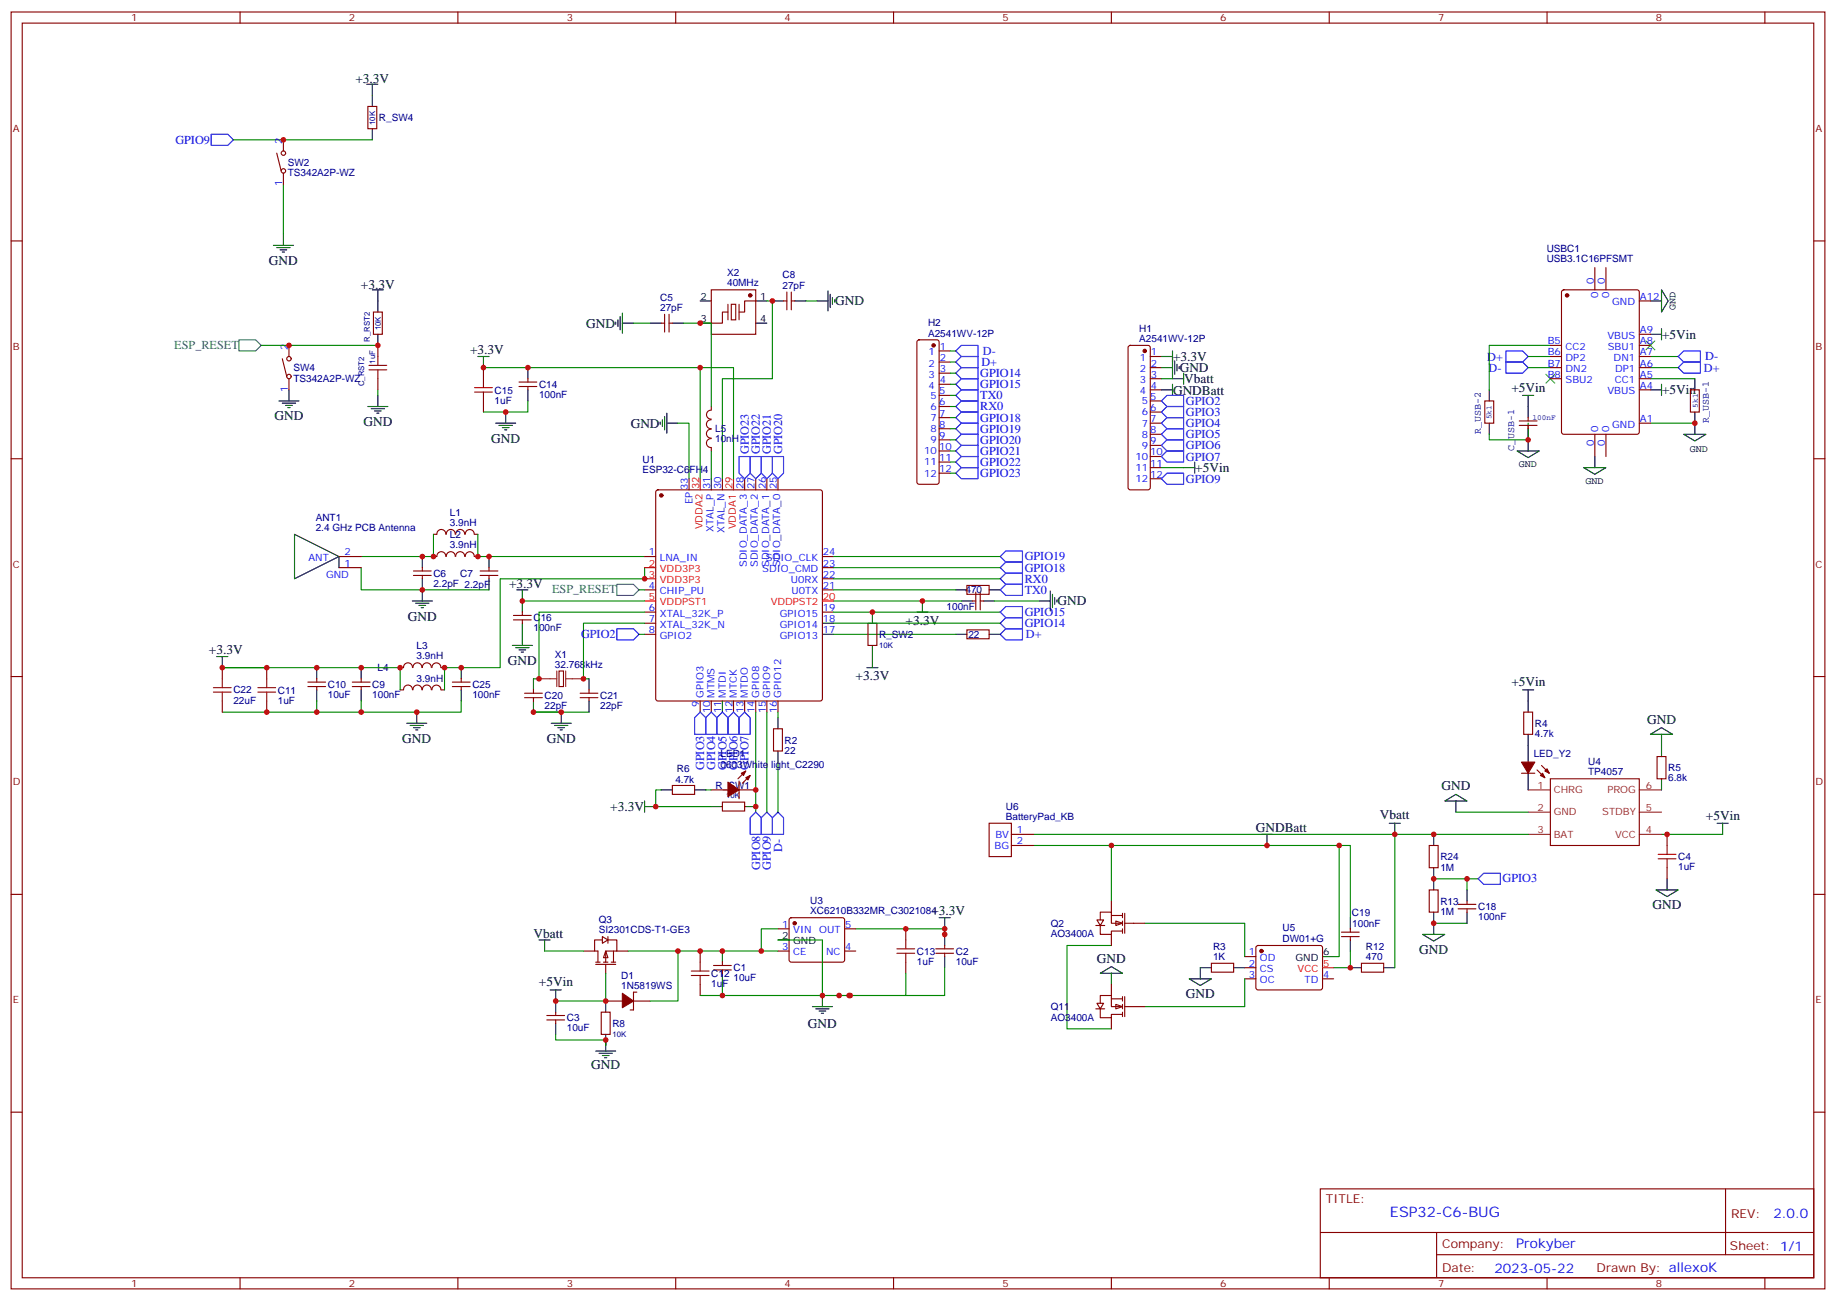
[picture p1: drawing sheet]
<svg xmlns="http://www.w3.org/2000/svg" width="583mm" height="413mm" viewBox="0 0 583 413" stroke-linecap="round" stroke-linejoin="round" font-family="sans-serif">
<g fill="none" stroke="#870000" stroke-width=".35">
<path d="M3.5 3.8h575.8v405.4h-575.8zM7.1 7.3h568.6v398.3h-568.6zM76.2 3.8v3.5M145.3 3.8v3.5M214.5 3.8v3.5M283.6 3.8v3.5M352.8 3.8v3.5M421.9 3.8v3.5M491.1 3.8v3.5M560.2 3.8v3.5M3.5 76.5h3.6M575.7 76.5h3.6"/>
<path d="M495.9 92.2l.5-.2h23.2l.7 .4v44.8l-.4 .6-23.5 .1-.7-.5v-44.7zM506.2 84.9v7.1M509.8 84.9v7.1M520.3 95.5h3.6M492.1 109.6h3.6M492.1 113.2h3.6M492.1 116.7h3.6M520.3 109.6h3.6M520.3 113.2h3.6M520.3 116.7h3.6M520.3 106.1h3.6M471.3 127.3h2.8v7h-2.8z"/>
<path d="M482.2 135h5.7M482.2 133.6h5.7M485.1 132.6v1M485.1 135v1.1M492.1 120.2h3.6M506.2 137.9v7M509.8 137.9v7M520.3 120.2h3.6M520.3 134.3h3.6M520.3 123.8h3.6M536.6 123.8h2.8v7h-2.8zM3.5 145.6h3.6"/>
<path d="M575.7 145.6h3.6M306.9 200h7.1v2.8h-7.1zM3.5 214.8h3.6M575.7 214.8h3.6M245.5 231.4h2.9v7h-2.9zM3.5 283.9h3.6M575.7 283.9h3.6M226.5 307.9h5.6M226.5 306.5h5.6M229.3 305.4v1.1M229.3 307.9v1.1M297 302.6h5.7"/>
<path d="M297 301.2h5.7M299.9 300.1v1.1M299.9 302.6v1.1M3.5 353.1h3.6M575.7 353.1h3.6M419.1 377.4h156.6v28.2h-156.6zM547.7 377.4v20.9M419.1 391.2h156.5M456 398.3h119.6M456 391.2v14.2M76.2 405.6v3.6M145.3 405.6v3.6"/>
<path d="M214.5 405.6v3.6M283.6 405.6v3.6M352.8 405.6v3.6M421.9 405.6v3.6M491.1 405.6v3.6M560.2 405.6v3.6"/>
</g>
<g fill="none" stroke="#000" stroke-width=".35">
<path d="M523.9 95.5h3.5M527.4 92l2.1 3.5-2.1 3.6zM523.9 106.1h3.5M527.4 104.4v3.5M472.7 123.8v3.5M472.7 134.3v3.6M483.3 125.5h3.5M485.1 125.5v7.1M485.1 136.1v7.1M523.9 123.8h3.5M527.4 122v3.5M534.5 137.9h7l-3.5 2.1z"/>
<path d="M538 120.2v3.6M538 130.8v7.1M481.5 143.2h7.1l-3.5 2.1zM303.4 201.4h3.5M314 201.4h3.5M246.9 227.8v3.6M246.9 238.4v3.5M298.1 291.3h3.5M299.9 291.3v3.6M299.9 296.6v3.5M229.3 301.9v3.5M229.3 309v3.5"/>
<path d="M257.9 319.5h6.3M261.1 316v3.5M299.9 303.7v3.5M258.9 320.3h4.3M260 321h2.1M260.7 321.7h.7"/>
</g>
<path d="M478 111.4h5.3l1.8 1.8-1.8 1.7h-5.3zM478 114.9h5.3l1.8 1.8-1.8 1.8h-5.3zM532.7 116.7l1.8-1.8h5.3v3.6h-5.3zM532.7 113.2l1.8-1.8h5.3v3.5h-5.3zM317.5 201.4l1.8-1.8h5.3v3.5h-5.3zM246.9 257.8l1.8 1.8v5.3h-3.5v-5.3z" fill="none" stroke="#00f" stroke-width=".35"/>
<g fill="none" stroke="#008700" stroke-width=".35">
<path d="M485.1 113.2h7M485.1 116.7h7M492.1 109.6h-19.4v14.2M523.9 113.2h8.8M523.9 116.7h8.8M485.1 134.3v5.3h-12.4v-1.7M523.9 134.3h14.1M523.9 120.2h14.1M246.9 226.1v1.7M246.9 241.9v15.9M271.6 294.9h28.3v1.7M199.3 301.9h47.6"/>
<path d="M229.3 312.5v3.5h40.2M299.9 307.2v8.8h-33.6"/>
</g>
<path d="M490.7 118.8l2.8 2.8M493.5 118.8l-2.8 2.8M522.5 108.2l2.8 2.9M525.3 108.2l-2.8 2.9" fill="none" stroke="#3c3" stroke-width=".35"/>
<circle cx="497.4" cy="93.8" r=".53" fill="#870000" stroke="#870000" stroke-width=".35"/>
<path d="M192.3 301.9l.7 2.1h-1.4z" fill="#fff" stroke="#870000" stroke-width=".35"/>
<g fill="none" stroke="#870000" stroke-width=".35">
<path d="M116.8 33.8h2.8v7.1h-2.8zM87.8 48.6l1.5 5.7M90 44.4v3.5M90 55v3.5M118.5 99.1h2.9v7h-2.9zM211 99.8v5.6M212.4 99.8v5.6M225.8 92h14.1v14.1h-14.1zM231.1 99.1h-1.8v3.5h-3.5M232.1 96.6h1.4v4.9h-1.4zM239.9 95.5h-3.5v3.6h-1.8M248.7 95.5h1.1"/>
<path d="M249.8 92.7v5.7M251.2 92.7v5.7M251.2 95.5h1M89.6 113.9l1.4 5.6M91.7 109.6v3.6M119.9 109.6v3.6M153.5 116.7v3.5M209.9 102.6h1.1M212.4 102.6h1M291.3 108.1l.4-.2h5.7l.5 .2 .2 .5v44.4l-.2 .5-.5 .2h-5.7l-.5-.2-.2-.5v-44.4zM298.1 111.4h3.5M298.1 114.9h3.5"/>
<path d="M298.1 118.5h3.5M358.3 109.8l.5-.2h5.6l.5 .2 .2 .5v44.5l-.2 .5-.5 .2h-5.6l-.5-.2-.2-.5v-44.5zM365.1 113.2h3.6M365.1 116.7h3.6M91.7 120.2v3.6M119.9 120.2v3.6M153.5 127.3v3.5M164.7 121.3h5.7M164.7 122.7h5.7M167.6 120.2v1.1M167.6 122.7v1.1M298.1 122h3.5"/>
<path d="M298.1 125.5h3.5M298.1 129h3.5M298.1 132.6h3.5M298.1 136.1h3.5M298.1 139.6h3.5M365.1 120.2h3.6M365.1 123.8h3.6M365.1 127.3h3.6M365.1 130.8h3.6M365.1 134.3h3.6M365.1 137.9h3.6M208.4 155.7l.4-.2h51.5l.5 .2 .3 .5v65.6l-.3 .5-.5 .2h-51.5l-.5-.2-.2-.5v-65.6z"/>
<path d="M218.7 152v3.5M229.3 152v3.5M236.4 152v3.5M239.9 152v3.5M243.4 152v3.5M246.9 152v3.5M298.1 143.2h3.5M298.1 146.7h3.5M298.1 150.2h3.5M365.1 141.4h3.6M365.1 144.9h3.6M365.1 148.4h3.6"/>
<path d="M365.1 152h3.6M107.6 176.7h7.1M137.6 169.6h1M137.6 176.7h1M138.7 169.6a1.41 1.41 0 0 1 1.4-1.5 1.41 1.41 0 0 1 1.4 1.5M138.7 176.6a1.41 1.41 0 0 1 1.4-1.5 1.41 1.41 0 0 1 1.4 1.5M141.7 169.6a1.41 1.41 0 0 1 1.4-1.5 1.41 1.41 0 0 1 1.4 1.5M141.7 176.6a1.41 1.41 0 0 1 1.4-1.5 1.41 1.41 0 0 1 1.4 1.5M144.7 169.6a1.41 1.41 0 0 1 1.4-1.5 1.41 1.41 0 0 1 1.4 1.5M144.7 176.6a1.41 1.41 0 0 1 1.4-1.5 1.41 1.41 0 0 1 1.4 1.5M147.7 169.6a1.41 1.41 0 0 1 1.4-1.5 1.41 1.41 0 0 1 1.4 1.5M147.7 176.6a1.41 1.41 0 0 1 1.4-1.4 1.41 1.41 0 0 1 1.4 1.4"/>
<path d="M150.6 169.6h1.1M150.6 176.7h1.1M204.6 176.7h3.5M261.1 176.7h3.5M107.6 180.2h7.1M131.2 182.7h5.7M131.2 181.3h5.7M134.1 180.2v1.1M134.1 182.7v1M152.4 182.7h5.6M152.4 181.3h5.6M155.2 180.2v1.1"/>
<path d="M155.2 182.7v1M163 195.4h5.6M163 196.8h5.6M165.8 194.3v1.1M165.8 196.8v1M204.6 187.3h3.5M204.6 194.3h3.5M204.6 197.8h3.5M261.1 187.3h3.5M261.1 194.3h3.5M261.1 183.7h3.5M261.1 180.2h3.5"/>
<path d="M275.5 197.8h2.8v7.1h-2.8zM306.9 185.8h7.1v2.9h-7.1zM308.7 190.8h1M309.7 188v5.6M311.1 188v5.6M311.1 190.8h1.1M84.7 211.9v3.6M111.8 216.5h5.7M111.8 217.9h5.7M114.7 215.5v1M114.7 217.9v1.1M127 219h1.1"/>
<path d="M128.1 219a1.41 1.41 0 0 1 1.4-1.5 1.41 1.41 0 0 1 1.4 1.5M130.9 211.9a1.41 1.41 0 0 0-1.4-1.5 1.41 1.41 0 0 0-1.4 1.5h-1.1M131.1 211.9a1.41 1.41 0 0 1 1.4-1.5 1.41 1.41 0 0 1 1.4 1.5M131.1 219a1.41 1.41 0 0 1 1.4-1.5 1.41 1.41 0 0 1 1.4 1.5M134.1 211.9a1.41 1.41 0 0 1 1.4-1.5 1.41 1.41 0 0 1 1.4 1.5M134.1 219a1.41 1.41 0 0 1 1.4-1.5 1.41 1.41 0 0 1 1.4 1.5M137.1 211.9a1.41 1.41 0 0 1 1.4-1.5 1.41 1.41 0 0 1 1.4 1.5M137.1 219a1.41 1.41 0 0 1 1.4-1.5 1.41 1.41 0 0 1 1.4 1.5M140.1 211.9h1M140.1 219h1M143.6 216.5h5.6M143.6 217.9h5.6"/>
<path d="M146.4 215.5v1M146.4 217.9v1.1M169.3 219v1.1M177.4 213h1.5v4.9h-1.5zM187 219v1.1M204.6 201.4h3.5M84.7 222.5v3.6M166.5 221.5h5.7M166.5 220.1h5.7M169.3 221.5v1M184.1 221.5h5.7M184.1 220.1h5.7"/>
<path d="M187 221.5v1M222.2 222.5v3.6M225.8 222.5v3.6M232.8 222.5v3.6M236.4 222.5v3.6M239.9 222.5v3.6M243.4 222.5v3.6M246.9 222.5v3.6M229.3 254.6h7.1v2.9h-7.1zM483 245.5h4.2M487.9 244.4l2.5 2.5M489.3 243l2.5 2.5"/>
<path d="M492.1 247.2h28.2v21.2h-28.2zM453.7 268.4h2.8v7h-2.8zM529.2 264.9v3.5M529.2 275.4v3.6M191.2 297.3l1.8 1.1-1.8 1zM191.2 298.4h-2.5v3.5h1.1v3.5M193 298.4h2.8v3.5M193 297.3v2.1M287.5 294.9v3.5M425.8 295.9h5.6M425.8 297.3h5.6M428.6 294.9v1"/>
<path d="M428.6 297.3v1.1M453.7 282.5h2.8v7.1h-2.8zM462.8 287.1h5.7M462.8 288.5h5.7M465.7 286v1.1M465.7 288.5v1.1M185.2 301.9h3.5M189.1 306.1h6.3M189.1 305.4h1.4M191.6 305.4h1.4M192.3 306.1v2.9M192.3 317.8h5.3"/>
<path d="M194 305.4h1.4M194.7 301.9v3.5M195.8 301.9h-3.5v3.5M195.8 301.9h3.5M201.1 317.8h5.3M202.1 315h-1v5.6h-1.1M222.2 301.9v3.5M222.2 312.5v3.5M287.5 305.4v3.6M384.5 305.8h7.1v2.8h-7.1zM395.1 303.7h3.5M395.1 307.2h3.5"/>
<path d="M395.1 310.7h3.5M398.9 300.3l.4-.2 20.1 .1 .4 .6-.1 13-.6 .5-20-.1-.5-.7v-12.7zM419.8 310.7h3.5M432.2 305.8h7v2.8h-7zM173.6 323.8h5.6M173.6 322.4h5.6M176.4 321.3v1.1M176.4 323.8v1M190.9 321.3h2.8v7.1h-2.8z"/>
<circle cx="90" cy="54.3" r=".71"/>
<circle cx="90" cy="48.6" r=".71"/>
<circle cx="91.7" cy="119.5" r=".71"/>
<circle cx="91.7" cy="113.9" r=".71"/>
</g>
<g fill="none" stroke="#000" stroke-width=".35">
<path d="M116.4 26.7h3.5M118.2 26.7v7.1M118.2 40.9v3.5M86.8 77.9h6.3M87.8 78.6h4.3M88.9 79.3h2.1M90 74.4v3.5M89.6 80h.7M118.2 92h3.5M119.9 92v7.1M197.6 99.4v6.4M222.2 95.5h3.6"/>
<path d="M239.9 95.5h3.5M245.2 95.5h3.5M252.2 95.5h3.6M259.3 95.5h3.5M262.8 92.4v6.3M263.5 93.4v4.2M264.2 94.5v2.1M264.9 95.2v.7M119.9 106.1v3.5M151.7 113.2h3.5M153.5 113.2v3.5M167.6 116.7v3.5"/>
<path d="M195.4 102.2v.7M196.1 101.5v2.1M196.8 100.5v4.2M197.6 102.6h3.5M206.4 102.6h3.5M213.4 102.6h3.6M222.2 102.6h3.6M239.9 102.6h3.5M88.5 127.3h6.4M89.6 128h4.2M90.7 128.7h2.1M91.4 129.4h.7"/>
<path d="M91.7 123.8v3.5M116.8 129h6.3M117.8 129.8h4.3M118.9 130.5h2.1M119.6 131.2h.7M119.9 125.5v3.5M157.3 134.3h6.4M158.4 135h4.2M159.5 135.7h2.1M160.2 136.5h.7M160.5 130.8v3.5M167.6 123.8v3.5"/>
<path d="M209.5 134v.7M210.3 133.3v2.1M211 132.2v4.3M211.7 134.3h3.5M211.7 131.2v6.3M225.8 152v3.5M93.5 169.6l14.1 7.1-14.1 7zM107.6 176.7v3.5M134.1 176.7v3.5M155.2 176.7v3.5M130.9 190.8h6.3M131.9 191.5h4.3"/>
<path d="M133 192.2h2.1M133.7 192.9h.7M134.1 183.7v7.1M155.2 183.7v3.6M164 187.3h3.6M165.8 187.3v7M165.8 197.8v7.1M261.1 197.8h3.5M276.9 194.3v3.5M291 194.3h3.6M292.8 190.8v3.5M303.4 187.3h3.5"/>
<path d="M305.2 190.8h3.5M312.2 190.8h3.5M314 187.3h3.5M329.8 190.8h3.6M333.4 187.6v6.4M334.1 188.7v4.2M334.8 189.7v2.1M335.5 190.4v.7M68.8 208.4h3.5M70.6 208.4v3.5M114.7 211.9v3.6M114.7 219v3.5"/>
<path d="M146.4 211.9v3.6M146.4 219v3.5M162.6 204.9h6.4M163.7 205.6h4.2M164.7 206.3h2.2M165.5 207h.7M169.3 215.5v3.5M187 215.5v3.5M261.1 201.4h3.5M275.2 211.9h3.5M276.9 204.9v7M483.3 219h3.5"/>
<path d="M485.1 219v3.5M129.1 229.6h6.4M130.2 230.3h4.2M131.2 231h2.1M131.9 231.7h.7M132.3 226.1v3.5M169.3 222.5v3.6M175 229.6h6.3M176 230.3h4.3M177.1 231h2.1M177.8 231.7h.7M178.2 226.1v3.5"/>
<path d="M187 222.5v3.6M229.3 222.5v3.6M485.1 236.6v5.3M523.9 233.1l3.5-2.1 3.5 2.1zM527.4 233.1v3.5M204.6 256h3.5M204.6 254.3v3.5M225.8 256h3.5M236.4 256h3.5M458.6 254.3l3.5-2.1 3.6 2.1zM462.1 254.3v3.5M485.1 245.5v5.3"/>
<path d="M441 261.3h3.5M442.7 261.3v3.6M455.1 264.9v3.5M455.1 275.4v7.1M529.2 279v3.5M545 261.3h3.6M546.8 261.3v3.6M171.1 298.4h3.5M172.9 298.4v3.5M428.6 291.3v3.6M428.6 298.4v3.5M451.6 296.6h7l-3.5 2.1z"/>
<path d="M455.1 289.6v7M465.7 282.5v3.5M465.7 289.6v3.5M525.6 282.5h7.1l-3.5 2.1zM174.6 314.3h3.6M176.4 314.3v7M192.3 317.8v3.5M377.5 310.7h7l-3.5 2.1zM384.5 307.2h-3.5v3.5M391.6 307.2h3.5M419.8 303.7h3.5M428.6 307.2h3.6"/>
<path d="M439.2 307.2h3.5M176.4 324.8v3.6M189.1 333.7h6.3M190.1 334.4h4.3M191.2 335.1h2.1M191.9 335.8h.7M192.3 328.4v5.3"/>
</g>
<g fill="none" stroke="#008700" stroke-width=".35">
<path d="M74.1 44.4h44.1M90 58.5v15.9M243.4 95.5h1.8v24.7h-15.9v31.8M255.8 95.5h3.5M82.9 109.6h37M153.5 116.7h68.7v35.3M201.1 102.6h5.3M222.2 116.7h10.6v35.3M119.9 123.8v1.7M167.6 127.3v3.5h-14.1M215.2 134.3h3.5v17.7M225.8 143.2v8.8"/>
<path d="M137.6 169.6v7.1h-22.9M151.7 169.6v7.1h52.9M114.7 180.2v7.1h40.5M165.8 190.8h38.8M202.8 187.3h1.8M204.6 180.2v3.5h-45.9v28.2h-17.6v7.1M204.6 197.8h-19.4v17.7h1.8M204.6 194.3h-33.5v21.2h-1.8M264.6 190.8h40.6M264.6 187.3h38.8M264.6 183.7h52.9M264.6 194.3h52.9"/>
<path d="M315.7 190.8h14.1M70.6 211.9h56.4v7.1M264.6 201.4h38.8M70.6 226.1h44.1M100.5 222.5v3.6M114.7 222.5v3.6h31.7v-3.6M169.3 226.1h17.7M239.9 226.1v31.7M243.4 226.1v31.7M462.1 257.8h23M328.1 268.4h24.7v17.6M328.1 264.9h157"/>
<path d="M352.8 268.4h72.3v35.3h-1.8M425.1 268.4h3.5v22.9M442.7 264.9v42.3M455.1 279h10.6v3.5M465.7 279h3.5M527.4 264.9h19.4M363.4 293.1h31.7v10.6M455.1 293.1h10.6M172.9 301.9h12.3M192.3 309v8.8h-15.9M215.2 301.9v15.9h-8.8M222.2 316h7.1"/>
<path d="M287.5 309v7h-17.6M352.8 300.1h-14.1v26.5h14.1M395.1 310.7v8.8h-31.7M428.6 301.9v5.3h-5.3M176.4 328.4v1.7h15.9v1.8"/>
</g>
<g fill="#870000" stroke="#870000" stroke-width=".35">
<path d="M197.6 315.3l3.5 2.5-3.5 2.1z"/>
<path d="M483 241.9h4.2l-2.1 3.6z"/>
<path d="M488.9 246.2l.8-.7 .7 1.4z"/>
<path d="M490.4 244.8l.7-.7 .7 1.4z"/>
<circle cx="209.9" cy="157.3" r=".53"/>
<circle cx="238.1" cy="93.8" r=".53"/>
<circle cx="363.4" cy="111.4" r=".53"/>
<circle cx="296.3" cy="109.6" r=".53"/>
<circle cx="400.4" cy="301.9" r=".53"/>
</g>
<path d="M171.1 215.5h5.6M176.7 213v4.9M179.6 213v4.9M179.6 215.5h5.6M485.1 250.8h7M485.1 257.8h7M520.3 250.8h7.1M520.3 257.8h7.1M485.1 264.9h7M520.3 264.9h7.1" fill="none" stroke="#8c2424" stroke-width=".35"/>
<g fill="none" stroke="#a10000" stroke-width=".35">
<path d="M117.1 116h5.7M117.1 117.4h5.7M119.9 113.2v2.8M119.9 117.4v2.8M150.6 124.5h5.7M150.6 123h5.7M153.5 120.2v2.8M153.5 124.5v2.8M81.8 219.7h5.7M81.8 218.3h5.7M84.7 215.5v2.8M84.7 219.7v2.8"/>
<path d="M526.3 271.2h5.7M526.3 272.6h5.7M529.2 268.4v2.8M529.2 272.6v2.8M287.5 298.4v2.8M219.4 309.7h5.7M219.4 308.3h5.7M222.2 305.4v2.9M222.2 309.7v2.8M284.7 302.6h5.6M284.7 301.2h5.6M287.5 302.6v2.8"/>
</g>
<path d="M222.2 152v3.5M232.8 152v3.5M204.6 180.2h3.5M204.6 183.7h3.5M204.6 190.8h3.5M261.1 190.8h3.5M419.8 307.2h3.5" fill="none" stroke="#f00" stroke-width=".35"/>
<path d="M231.1 96.6v4.9M234.6 96.6v4.9" fill="none" stroke="#871200" stroke-width=".35"/>
<g fill="none" stroke="#00f" stroke-width=".35">
<path d="M67 42.6h5.3l1.8 1.8-1.8 1.7h-5.3zM234.6 144.9h3.5v5.3l-1.7 1.8-1.8-1.8zM238.1 144.9h3.6v5.3l-1.8 1.8-1.8-1.8zM241.7 144.9h3.5v5.3l-1.8 1.8-1.7-1.8zM245.2 144.9h3.5v5.3l-1.8 1.8-1.7-1.8zM317.5 176.7l1.8-1.8h5.3v3.5h-5.3zM317.5 187.3l1.8-1.8h5.3v3.5h-5.3zM317.5 183.7l1.8-1.7h5.3v3.5h-5.3zM317.5 194.3l1.8-1.8h5.3v3.6h-5.3zM317.5 180.2l1.8-1.8h5.3v3.6h-5.3zM222.2 226.1l1.8 1.7v5.3h-3.5v-5.3zM239.9 257.8l1.8 1.8v5.3h-3.6v-5.3z"/>
<path d="M243.4 257.8l1.8 1.8v5.3h-3.5v-5.3zM469.2 279l1.8-1.8h5.2v3.5h-5.2z"/>
</g>
<path d="M75.8 107.9h5.3l1.8 1.7-1.8 1.8h-5.3zM195.8 185.5h5.3l1.7 1.8-1.7 1.7h-5.3z" fill="none" stroke="#366" stroke-width=".35"/>
<g fill="#fff" stroke="#870000" stroke-width=".35">
<path d="M354.2 318.8l2.1 .7-2.1 .8z"/>
<path d="M348.2 318.5h2.1l-1.1 1.8z"/>
</g>
<path d="M349.2 318.5v-2.5h3.6v3.5h3.5M352.8 317.1h3.5M352.8 312.5v3.5M356.3 316.4v1.4M356.3 318.8v1.5M357 316.4v6.3M357 319.5h6.4M347.8 320.3h2.9M349.2 320.3v2.8h3.6v-1.1h3.5M352.8 323.1v3.5M356.3 321.3v1.4" fill="none" stroke="#870000" stroke-width=".35"/>
<g fill="#fff" stroke="#870000" stroke-width=".35">
<path d="M354.2 292.4l2.1 .7-2.1 .7z"/>
<path d="M348.2 292h2.1l-1.1 1.8z"/>
</g>
<g fill="none" stroke="#870000" stroke-width=".35">
<path d="M225.8 136.3a1.41 1.41 0 0 0-1.6 1.4 1.41 1.41 0 0 0 1.6 1.4M225.8 133.3a1.41 1.41 0 0 0-1.6 1.4 1.41 1.41 0 0 0 1.6 1.4M225.8 139.2a1.41 1.41 0 0 0-1.6 1.5 1.41 1.41 0 0 0 1.6 1.4M225.8 130.2a1.41 1.41 0 0 0-1.5 1.4 1.41 1.41 0 0 0 1.5 1.4M225.8 129v1.1M225.8 142.1v1.1M70.6 211.9v3.6M97.7 217.9h5.7M97.7 216.5h5.7M100.5 215.5v1M100.5 217.9v1.1M70.6 222.5v3.6"/>
<path d="M483.7 226.1h2.8v7h-2.8zM213.4 249.3h7.1v2.9h-7.1zM225.8 250.8h5.3M234.6 250.8h5.3M234.6 247.9v5.7M236.7 244.8l-2.5 2.4M238.1 246.2l-2.4 2.4M526 240.2h2.8v7h-2.8zM314 261.3h7v10.6h-7zM321 264.9h7.1M321 268.4h7.1M246.9 294.9h3.6"/>
<path d="M250.7 291.5l.5-.2h16.2l.5 .2 .2 .5v12.7l-.2 .5-.5 .2h-16.2l-.5-.2-.2-.5v-12.7zM268.1 294.9h3.5M347.8 293.8h2.9M349.2 293.8v2.8h3.6v-1h3.5M349.2 292v-2.4h3.6v3.5h3.5M352.8 290.6h3.5M352.8 286v3.6M352.8 296.6v3.5M356.3 289.9v1.4M356.3 292.4v1.4M356.3 294.9v1.4M357 289.9v6.4"/>
<path d="M357 293.1h6.4M246.9 301.9h3.6M268.1 301.9h3.5"/>
</g>
<g fill="none" stroke="#000" stroke-width=".35">
<path d="M368.7 113.2h3.5M368.7 116.7h3.5M372.2 111.4v8.5M372.9 114.6v4.2M373.6 115.6v2.2M374.3 116.3v.8M375.7 118.5v3.5M368.7 123.8h3.5M372.2 122v3.5M372.2 120.2h3.5M375.7 148.4h3.5M379.2 146.7v3.5"/>
<path d="M502.7 148.4h7.1l-3.6 2.2zM506.2 144.9v3.5M100.5 211.9v3.6M100.5 219v3.5M485.1 222.5v3.6M485.1 233.1v3.5M527.4 236.6v3.6M209.9 250.8h3.5M220.5 250.8h3.5M527.4 247.2v3.6M400.4 264.9h3.5M402.2 264.9v3.5"/>
<path d="M246.9 298.4h3.6M349.2 309l3.6-2.2 3.5 2.2zM352.8 309v3.5"/>
</g>
<g fill="none" stroke="#00f" stroke-width=".35">
<path d="M303.4 118.5l1.8-1.8h5.2v3.5h-5.2zM303.4 114.9l1.8-1.7h5.2v3.5h-5.2zM303.4 111.4l1.8-1.8h5.2v3.6h-5.2zM303.4 139.6l1.8-1.7h5.2v3.5h-5.2zM303.4 136.1l1.8-1.8h5.2v3.6h-5.2zM303.4 132.6l1.8-1.8h5.2v3.5h-5.2zM303.4 129l1.8-1.7h5.2v3.5h-5.2zM303.4 125.5l1.8-1.7h5.2v3.5h-5.2zM303.4 122l1.8-1.8h5.2v3.6h-5.2zM368.7 137.9l1.7-1.8h5.3v3.5h-5.3zM368.7 134.3l1.7-1.7h5.3v3.5h-5.3zM370.4 129h5.3v3.6h-5.3l-1.7-1.8z"/>
<path d="M370.4 125.5h5.3v3.5h-5.3l-1.7-1.7zM303.4 150.2l1.8-1.8h5.2v3.6h-5.2zM303.4 146.7l1.8-1.8h5.2v3.5h-5.2zM303.4 143.2l1.8-1.8h5.2v3.5h-5.2zM368.7 152l1.7-1.8h5.3v3.5h-5.3zM368.7 144.9l1.7-1.7h5.3v3.5h-5.3zM368.7 141.4l1.7-1.8h5.3v3.6h-5.3zM195.8 199.6h5.3l1.7 1.8-1.7 1.7h-5.3zM317.5 197.8l1.8-1.7h5.3v3.5h-5.3zM225.8 226.1l1.7 1.7v5.3h-3.5v-5.3zM229.3 226.1l1.8 1.7v5.3h-3.6v-5.3zM232.8 226.1l1.8 1.7v5.3h-3.5v-5.3z"/>
<path d="M236.4 226.1l1.7 1.7v5.3h-3.5v-5.3z"/>
</g>
<g fill="none" stroke="#008700" stroke-width=".35">
<path d="M217 102.6h8.8v26.4M301.6 118.5h1.8M301.6 114.9h1.8M301.6 111.4h1.8M301.6 139.6h1.8M301.6 136.1h1.8M301.6 132.6h1.8M301.6 129h1.8M301.6 125.5h1.8M301.6 122h1.8M368.7 120.2h3.5M301.6 150.2h1.8"/>
<path d="M301.6 146.7h1.8M301.6 143.2h1.8M368.7 148.4h7M264.6 176.7h52.9M264.6 197.8h52.9M264.6 180.2h52.9M70.6 211.9h14.1M202.8 201.4h1.8M209.9 250.8h-1.8v5.2h17.7M224 250.8h1.8M246.9 294.9h-5.2v7M246.9 298.4h14.2v17.6"/>
<path d="M299.9 294.9v1.7"/>
</g>
<g fill="#870000" stroke="#870000" stroke-width=".35">
<path d="M236.7 246.9l1.4-.7-.7 1.4z"/>
<path d="M235.3 245.5l1.4-.7-.7 1.4z"/>
<path d="M231.1 248.3l3.5 2.5-3.5 2.1z"/>
<circle cx="252.2" cy="293.1" r=".53"/>
</g>
<path d="M67.7 219.7h5.7M67.7 218.3h5.7M70.6 215.5v2.8M70.6 219.7v2.8" fill="none" stroke="#a10000" stroke-width=".35"/>
<g fill="#c00">
<circle cx="538" cy="134.3" r=".88"/>
<circle cx="485.1" cy="139.6" r=".88"/>
<circle cx="229.3" cy="301.9" r=".88"/>
<circle cx="215.2" cy="301.9" r=".88"/>
<circle cx="192.3" cy="317.8" r=".88"/>
<circle cx="192.3" cy="330.1" r=".88"/>
<circle cx="176.4" cy="317.8" r=".88"/>
<circle cx="529.2" cy="264.9" r=".88"/>
<circle cx="151.7" cy="176.7" r=".88"/>
<circle cx="155.2" cy="176.7" r=".88"/>
<circle cx="134.1" cy="187.3" r=".88"/>
<circle cx="141.1" cy="211.9" r=".88"/>
<circle cx="127" cy="211.9" r=".88"/>
<circle cx="222.3" cy="301.9" r=".88"/>
<circle cx="114.7" cy="211.9" r=".88"/>
<circle cx="132.3" cy="226.1" r=".88"/>
<circle cx="114.7" cy="226.1" r=".88"/>
<circle cx="100.5" cy="226.1" r=".88"/>
<circle cx="269.9" cy="316" r=".88"/>
<circle cx="84.7" cy="211.9" r=".88"/>
<circle cx="167.6" cy="116.7" r=".88"/>
<circle cx="222.3" cy="116.7" r=".88"/>
<circle cx="160.5" cy="130.8" r=".88"/>
<circle cx="153.5" cy="116.7" r=".88"/>
<circle cx="146.4" cy="211.9" r=".88"/>
<circle cx="204.6" cy="183.7" r=".88"/>
<circle cx="165.8" cy="190.8" r=".88"/>
<circle cx="178.2" cy="226.1" r=".88"/>
<circle cx="171.1" cy="215.5" r=".88"/>
<circle cx="185.2" cy="215.5" r=".88"/>
<circle cx="292.8" cy="190.8" r=".88"/>
<circle cx="137.6" cy="176.7" r=".88"/>
<circle cx="134.1" cy="176.7" r=".88"/>
<circle cx="442.7" cy="264.9" r=".88"/>
<circle cx="169.3" cy="226.1" r=".88"/>
<circle cx="245.2" cy="95.5" r=".88"/>
<circle cx="465.7" cy="279" r=".88"/>
<circle cx="455.1" cy="293.1" r=".88"/>
<circle cx="455.1" cy="279" r=".88"/>
<circle cx="455.1" cy="264.9" r=".88"/>
<circle cx="91.7" cy="109.6" r=".88"/>
<circle cx="119.9" cy="109.6" r=".88"/>
<circle cx="90" cy="44.4" r=".88"/>
<circle cx="428.6" cy="307.2" r=".88"/>
<circle cx="425.1" cy="268.4" r=".88"/>
<circle cx="276.9" cy="194.3" r=".88"/>
<circle cx="222.3" cy="102.6" r=".88"/>
<circle cx="402.2" cy="268.4" r=".88"/>
<circle cx="70.6" cy="211.9" r=".88"/>
<circle cx="84.7" cy="226.1" r=".88"/>
<circle cx="100.5" cy="211.9" r=".88"/>
<circle cx="352.8" cy="268.4" r=".88"/>
<circle cx="239.9" cy="256" r=".88"/>
<circle cx="239.9" cy="250.8" r=".88"/>
<circle cx="208.1" cy="256" r=".88"/>
<circle cx="299.9" cy="296.6" r=".88"/>
<circle cx="299.9" cy="294.9" r=".88"/>
<circle cx="287.5" cy="294.9" r=".88"/>
<circle cx="261.1" cy="316" r=".88"/>
<circle cx="229.3" cy="316" r=".88"/>
<circle cx="266.3" cy="316" r=".88"/>
<circle cx="269.5" cy="316" r=".88"/>
<circle cx="241.7" cy="301.9" r=".88"/>
</g>
<text font-size="4.6" fill="#00f" x="441.2" y="386.4">ESP32-C6-BUG</text>
<g font-size="4.2">
<text x="112.8" y="26.4">+3.3V</text>
<text x="85.4" y="84.1">GND</text>
<text x="114.6" y="91.6">+3.3V</text>
<text x="265.1" y="96.9">GND</text>
<text x="186.1" y="104">GND</text>
<text x="527.6" y="107.6">+5Vin</text>
<text x="149.2" y="112.5">+3.3V</text>
<text x="372.4" y="114.6">+3.3V</text>
<text x="374.5" y="118.1">GND</text>
<text x="372.4" y="125.2">GNDBatt</text>
<text x="375.9" y="121.6">Vbatt</text>
<text x="479.8" y="124.3">+5Vin</text>
<text x="527.6" y="125.2">+5Vin</text>
<text x="87.1" y="133.5">GND</text>
<text x="115.4" y="135.2">GND</text>
<text x="200.2" y="135.8">GND</text>
<text x="155.9" y="140.6">GND</text>
<text x="379.4" y="149.9">+5Vin</text>
<text x="161.6" y="186.5">+3.3V</text>
<text x="129.5" y="197">GND</text>
<text x="335.7" y="192.2">GND</text>
<text x="287.4" y="198.3">+3.3V</text>
<text x="66.3" y="207.7">+3.3V</text>
<text x="161.2" y="211.1">GND</text>
<text x="271.6" y="215.9">+3.3V</text>
<text x="479.8" y="217.8">+5Vin</text>
<text x="522.8" y="229.9">GND</text>
<text x="127.7" y="235.8">GND</text>
<text x="173.6" y="235.8">GND</text>
<text x="457.6" y="250.9">GND</text>
<text x="193.7" y="257.5">+3.3V</text>
<text x="438" y="260">Vbatt</text>
<text x="541.5" y="260.2">+5Vin</text>
<text x="398.6" y="264.2">GNDBatt</text>
<text x="295.6" y="290.6">+3.3V</text>
<text x="524.6" y="288.6">GND</text>
<text x="169.3" y="297.7">Vbatt</text>
<text x="348.2" y="305.7">GND</text>
<text x="450.5" y="302.7">GND</text>
<text x="171.1" y="313.1">+5Vin</text>
<text x="376.4" y="316.8">GND</text>
<text x="256.5" y="326.3">GND</text>
<text x="187.7" y="339.3">GND</text>
</g>
<g font-size="4.2" fill="#00f">
<text x="562.9" y="386.7">2.0.0</text>
<text x="481.3" y="396.2">Prokyber</text>
<text x="474.4" y="404">2023-05-22</text>
</g>
<g font-size="3.9" fill="#00f">
<text x="55.7" y="45.7">GPIO9</text>
<text x="312" y="112.6">D-</text>
<text x="311.1" y="119.7">GPIO14</text>
<text x="311.6" y="116.1">D+</text>
<text x="472.1" y="114.4">D+</text>
<text x="472.5" y="118">D-</text>
<text x="540.9" y="118">D+</text>
<text x="541.3" y="114.4">D-</text>
<text x="311.1" y="123.2">GPIO15</text>
<text x="311.1" y="130.2">RX0</text>
<text x="311.1" y="126.7">TX0</text>
<text x="376.4" y="128.6">GPIO2</text>
<text x="311.1" y="137.3">GPIO19</text>
<text x="311.1" y="133.9">GPIO18</text>
<text x="376.4" y="132">GPIO3</text>
<text x="376.4" y="135.6">GPIO4</text>
<text x="311.1" y="140.9">GPIO20</text>
<text x="376.4" y="142.7">GPIO6</text>
<text x="376.4" y="139.1">GPIO5</text>
<text x="237.7" y="144.2" transform="rotate(-90 237.7 144.2)">GPIO23</text>
<text x="241.2" y="144.2" transform="rotate(-90 241.2 144.2)">GPIO22</text>
<text x="244.7" y="144.2" transform="rotate(-90 244.7 144.2)">GPIO21</text>
<text x="248.3" y="144.2" transform="rotate(-90 248.3 144.2)">GPIO20</text>
<text x="311.1" y="148">GPIO22</text>
<text x="311.1" y="144.5">GPIO21</text>
<text x="376.4" y="146.2">GPIO7</text>
<text x="311.1" y="151.5">GPIO23</text>
<text x="376.4" y="153.2">GPIO9</text>
<text x="325.3" y="177.9">GPIO19</text>
<text x="325.3" y="184.9">RX0</text>
<text x="325.3" y="181.5">GPIO18</text>
<text x="325.3" y="188.5">TX0</text>
<text x="325.3" y="195.5">GPIO15</text>
<text x="184.4" y="202.6">GPIO2</text>
<text x="325.3" y="199.1">GPIO14</text>
<text x="325.7" y="202.6">D+</text>
<text x="223.5" y="244.5" transform="rotate(-90 223.5 244.5)">GPIO3</text>
<text x="227" y="244.5" transform="rotate(-90 227 244.5)">GPIO4</text>
<text x="230.6" y="244.5" transform="rotate(-90 230.6 244.5)">GPIO5</text>
<text x="234.1" y="244.5" transform="rotate(-90 234.1 244.5)">GPIO6</text>
<text x="237.6" y="244.5" transform="rotate(-90 237.6 244.5)">GPIO7</text>
<text x="248.3" y="270.4" transform="rotate(-90 248.3 270.4)">D-</text>
<text x="241.2" y="276.2" transform="rotate(-90 241.2 276.2)">GPIO8</text>
<text x="244.7" y="276.2" transform="rotate(-90 244.7 276.2)">GPIO9</text>
<text x="477" y="280.1">GPIO3</text>
</g>
<g font-size="3.9" fill="#366">
<text x="55.3" y="110.7">ESP_RESET</text>
<text x="175.3" y="188.3">ESP_RESET</text>
</g>
<g font-size="3.9" fill="#800">
<text x="420.9" y="382">TITLE:</text>
<text x="549.5" y="386.7">REV:</text>
<text x="457.8" y="396.2">Company:</text>
<text x="549.1" y="396.8">Sheet: 1/1</text>
<text x="457.8" y="403.9">Date:</text>
<text x="506.8" y="403.9">Drawn By: allexoK</text>
</g>
<g font-size="3.2" fill="#800">
<text x="41.6" y="6.8">1</text>
<text x="110.8" y="6.8">2</text>
<text x="179.9" y="6.8">3</text>
<text x="249.1" y="6.8">4</text>
<text x="318.2" y="6.8">5</text>
<text x="387.3" y="6.8">6</text>
<text x="456.5" y="6.8">7</text>
<text x="525.6" y="6.8">8</text>
<text x="4.1" y="41.9">A</text>
<text x="576.3" y="41.9">A</text>
<text x="4.1" y="111.1">B</text>
<text x="576.3" y="111.1">B</text>
<text x="4.1" y="180.2">C</text>
<text x="576.3" y="180.2">C</text>
<text x="4.1" y="249.3">D</text>
<text x="576.3" y="249.3">D</text>
<text x="4.1" y="318.5">E</text>
<text x="576.3" y="318.5">E</text>
<text x="41.6" y="408.6">1</text>
<text x="110.8" y="408.6">2</text>
<text x="179.9" y="408.6">3</text>
<text x="249.1" y="408.6">4</text>
<text x="318.2" y="408.6">5</text>
<text x="387.3" y="408.6">6</text>
<text x="456.5" y="408.6">7</text>
<text x="525.6" y="408.6">8</text>
</g>
<g font-size="3.2" fill="#000080">
<text x="120.3" y="38.5">R_SW4</text>
<text x="91.4" y="52.6">SW2</text>
<text x="91.4" y="55.9">TS342A2P-WZ</text>
<text x="491" y="83.2">USB3.1C16PFSMT</text>
<text x="491" y="80">USBC1</text>
<text x="230.8" y="87.7">X2</text>
<text x="248.4" y="88.3">C8</text>
<text x="209.6" y="95.4">C5</text>
<text x="230.8" y="90.9">40MHz</text>
<text x="248.4" y="91.7">27pF</text>
<text x="209.6" y="98.7">27pF</text>
<text x="294.6" y="106.8">A2541WV-12P</text>
<text x="294.6" y="103.5">H2</text>
<text x="361.6" y="105.3">H1</text>
<text x="361.6" y="108.6">A2541WV-12P</text>
<text x="93.1" y="117.9">SW4</text>
<text x="93.1" y="121.1">TS342A2P-WZ</text>
<text x="157" y="124.9">C15</text>
<text x="171.1" y="123.1">C14</text>
<text x="157" y="128.1">1uF</text>
<text x="171.1" y="126.3">100nF</text>
<text x="227" y="137.3">L5</text>
<text x="470.1" y="137.7" transform="rotate(-90 470.1 137.7)">R_USB-2</text>
<text x="542.4" y="134.2" transform="rotate(-90 542.4 134.2)">R_USB-1</text>
<text x="227" y="140.5">10nH</text>
<text x="480.7" y="143" transform="rotate(-90 480.7 143)">C_USB-1</text>
<text x="203.9" y="146.8">U1</text>
<text x="203.9" y="150.1">ESP32-C6FH4</text>
<text x="100.2" y="165.4">ANT1</text>
<text x="142.8" y="167">3.9nH</text>
<text x="142.8" y="163.8">L1</text>
<text x="100.2" y="168.6">2.4 GHz PCB Antenna</text>
<text x="142.8" y="170.8">L2</text>
<text x="142.8" y="174.1">3.9nH</text>
<text x="137.6" y="183.1">C6</text>
<text x="146.1" y="183.1">C7</text>
<text x="137.6" y="186.4">2.2pF 2.2pF</text>
<text x="306.5" y="188.4">470</text>
<text x="169.3" y="197.2">C16</text>
<text x="300.5" y="193.7">100nF</text>
<text x="169.3" y="200.4">100nF</text>
<text x="279" y="202.5">R_SW2</text>
<text x="307.4" y="202.5">22</text>
<text x="132.2" y="209.4">3.9nH</text>
<text x="132.2" y="206.1">L3</text>
<text x="176.1" y="208.7">X1</text>
<text x="119.9" y="213.1">L4</text>
<text x="176.1" y="211.9">32.768kHz</text>
<text x="74.1" y="220.1">C22</text>
<text x="88.2" y="220.2">C11</text>
<text x="104.1" y="221.6">10uF</text>
<text x="104.1" y="218.4">C10</text>
<text x="118.2" y="221.6">100nF</text>
<text x="118.2" y="218.4">C9</text>
<text x="132.2" y="216.4">3.9nH</text>
<text x="149.9" y="221.6">100nF</text>
<text x="149.9" y="218.4">C25</text>
<text x="172.9" y="221.9">C20</text>
<text x="190.5" y="221.9">C21</text>
<text x="74.1" y="223.3">22uF</text>
<text x="88.2" y="223.4">1uF</text>
<text x="172.9" y="225.2">22pF</text>
<text x="190.5" y="225.2">22pF</text>
<text x="487.2" y="230.8">R4</text>
<text x="249.1" y="239.3">22</text>
<text x="249.1" y="236.1">R2</text>
<text x="487.2" y="234">4.7k</text>
<text x="214.9" y="245">R6</text>
<text x="228.7" y="240.4">LED1</text>
<text x="228.7" y="243.7">0603White light_C2290</text>
<text x="486.8" y="240.2">LED_Y2</text>
<text x="504.1" y="243">U4</text>
<text x="529.5" y="244.8">R5</text>
<text x="214.4" y="248.4">4.7k</text>
<text x="227.2" y="250.4">R_SW1</text>
<text x="504.1" y="246.2">TP4057</text>
<text x="529.5" y="248">6.8k</text>
<text x="319.3" y="257.1">U6</text>
<text x="319.3" y="260.3">BatteryPad_KB</text>
<text x="457.2" y="273.2">R24</text>
<text x="532.7" y="273">C4</text>
<text x="457.2" y="276.4">1M</text>
<text x="532.7" y="276.3">1uF</text>
<text x="257.2" y="286.8">U3</text>
<text x="457.2" y="287.3">R13</text>
<text x="190.1" y="293.1">Q3</text>
<text x="257.2" y="290.2">XC6210B332MR_C3021084</text>
<text x="429.1" y="290.7">C19</text>
<text x="457.2" y="290.6">1M</text>
<text x="469.2" y="292.1">100nF</text>
<text x="469.2" y="288.9">C18</text>
<text x="190.1" y="296.3">SI2301CDS-T1-GE3</text>
<text x="333.6" y="297.5">AO3400A</text>
<text x="333.6" y="294.3">Q2</text>
<text x="407.1" y="299">DW01+G</text>
<text x="407.1" y="295.7">U5</text>
<text x="429.3" y="294.2">100nF</text>
<text x="291" y="303.1">C13</text>
<text x="303.4" y="303">C2</text>
<text x="385" y="304.7">1K</text>
<text x="385" y="301.5">R3</text>
<text x="433.6" y="304.7">470</text>
<text x="433.6" y="301.6">R12</text>
<text x="197.2" y="310.6">D1</text>
<text x="225.8" y="310.1">C12</text>
<text x="232.8" y="311.5">10uF</text>
<text x="232.8" y="308.3">C1</text>
<text x="291" y="306.3">1uF</text>
<text x="303.4" y="306.2">10uF</text>
<text x="197.2" y="313.9">1N5819WS</text>
<text x="225.8" y="313.3">1uF</text>
<text x="333.6" y="324">AO3400A</text>
<text x="333.6" y="320.7">Q11</text>
<text x="179.9" y="327.4">10uF</text>
<text x="179.9" y="324.2">C3</text>
<text x="194.4" y="326">R8</text>
</g>
<g font-size="3.2" fill="#00f">
<text x="89.6" y="45.8" transform="rotate(-90 89.6 45.8)">2</text>
<text x="89.6" y="59.1" transform="rotate(-90 89.6 59.1)">1</text>
<text x="505.9" y="90.2" transform="rotate(-90 505.9 90.2)">0</text>
<text x="507.3" y="94.7" transform="rotate(-90 507.3 94.7)">0</text>
<text x="509.4" y="90.2" transform="rotate(-90 509.4 90.2)">0</text>
<text x="510.8" y="94.7" transform="rotate(-90 510.8 94.7)">0</text>
<text x="520.5" y="95.2">A12</text>
<text x="511.8" y="96.9">GND</text>
<text x="510.2" y="107.5">VBUS</text>
<text x="520.5" y="105.8">A9</text>
<text x="91.4" y="111.1" transform="rotate(-90 91.4 111.1)">2</text>
<text x="294.8" y="112.8">1</text>
<text x="298.3" y="111.1">1</text>
<text x="365.3" y="112.8">1</text>
<text x="491.3" y="109.3">B5</text>
<text x="491.3" y="112.8">B6</text>
<text x="497" y="111.1">CC2</text>
<text x="510.4" y="111.1">SBU1</text>
<text x="520.5" y="112.8">A7</text>
<text x="520.5" y="109.3">A8</text>
<text x="294.8" y="116.3">2</text>
<text x="294.8" y="119.9">3</text>
<text x="298.3" y="114.6">2</text>
<text x="298.3" y="118.1">3</text>
<text x="361.8" y="114.6">1</text>
<text x="361.8" y="118.1">2</text>
<text x="365.3" y="116.3">2</text>
<text x="365.3" y="119.9">3</text>
<text x="491.3" y="116.3">B7</text>
<text x="491.3" y="119.9">B8</text>
<text x="497" y="114.6">DP2</text>
<text x="497" y="118.1">DN2</text>
<text x="512.2" y="114.6">DN1</text>
<text x="512.7" y="118.1">DP1</text>
<text x="520.5" y="119.9">A5</text>
<text x="520.5" y="116.3">A6</text>
<text x="91.4" y="124.4" transform="rotate(-90 91.4 124.4)">1</text>
<text x="294.8" y="123.4">4</text>
<text x="298.1" y="125.2">5</text>
<text x="298.3" y="121.6">4</text>
<text x="361.8" y="121.6">3</text>
<text x="361.8" y="125.2">4</text>
<text x="365.3" y="123.4">4</text>
<text x="497" y="121.6">SBU2</text>
<text x="510.2" y="125.2">VBUS</text>
<text x="512.6" y="121.6">CC1</text>
<text x="520.5" y="123.4">A4</text>
<text x="295.4" y="126.6">5</text>
<text x="295.4" y="130.1">6</text>
<text x="298.1" y="128.7">6</text>
<text x="362.4" y="128.3">5</text>
<text x="362.4" y="131.9">6</text>
<text x="365.1" y="126.9">5</text>
<text x="365.1" y="130.5">6</text>
<text x="295.4" y="133.6">7</text>
<text x="295.4" y="137.2">8</text>
<text x="298.1" y="132.2">7</text>
<text x="298.1" y="135.7">8</text>
<text x="362.4" y="135.4">7</text>
<text x="365.1" y="134">7</text>
<text x="365.1" y="137.5">8</text>
<text x="507.3" y="137.2" transform="rotate(-90 507.3 137.2)">0</text>
<text x="510.8" y="137.2" transform="rotate(-90 510.8 137.2)">0</text>
<text x="511.8" y="135.7">GND</text>
<text x="520.5" y="134">A1</text>
<text x="295.4" y="140.7">9</text>
<text x="298.1" y="139.3">9</text>
<text x="298.1" y="142.8">10</text>
<text x="362.4" y="138.9">8</text>
<text x="362.4" y="142.5">9</text>
<text x="365.1" y="141">9</text>
<text x="505.9" y="141.6" transform="rotate(-90 505.9 141.6)">0</text>
<text x="509.4" y="141.6" transform="rotate(-90 509.4 141.6)">0</text>
<text x="293.4" y="144.2">10</text>
<text x="293.4" y="147.7">11</text>
<text x="298.1" y="146.3">11</text>
<text x="298.1" y="149.9">12</text>
<text x="360.4" y="146">10</text>
<text x="360.4" y="149.5">11</text>
<text x="365.1" y="144.6">10</text>
<text x="365.1" y="148.1">11</text>
<text x="218.4" y="155.5" transform="rotate(-90 218.4 155.5)">33</text>
<text x="225.4" y="155.3" transform="rotate(-90 225.4 155.3)">31</text>
<text x="229" y="155.3" transform="rotate(-90 229 155.3)">30</text>
<text x="236" y="155.3" transform="rotate(-90 236 155.3)">28</text>
<text x="239.5" y="155.3" transform="rotate(-90 239.5 155.3)">27</text>
<text x="243.1" y="155.3" transform="rotate(-90 243.1 155.3)">26</text>
<text x="246.6" y="155.3" transform="rotate(-90 246.6 155.3)">25</text>
<text x="293.4" y="151.3">12</text>
<text x="360.4" y="153">12</text>
<text x="365.1" y="151.6">12</text>
<text x="219.8" y="160.1" transform="rotate(-90 219.8 160.1)">EP</text>
<text x="226.5" y="168.8" transform="rotate(-90 226.5 168.8)">XTAL_P</text>
<text x="230" y="169.3" transform="rotate(-90 230 169.3)">XTAL_N</text>
<text x="97.9" y="178.1">ANT</text>
<text x="109.4" y="176.3">2</text>
<text x="109.4" y="179.8">1</text>
<text x="205.9" y="176.3">1</text>
<text x="209.4" y="178.1">LNA_IN</text>
<text x="243.1" y="178.1">SDIO_CLK</text>
<text x="261.2" y="179.8">23</text>
<text x="261.2" y="176.3">24</text>
<text x="103.5" y="183.4">GND</text>
<text x="237.1" y="180" transform="rotate(-90 237.1 180)">SDIO_DATA_3</text>
<text x="240.6" y="180" transform="rotate(-90 240.6 180)">SDIO_DATA_2</text>
<text x="242" y="181.6">SDIO_CMD</text>
<text x="244.1" y="180" transform="rotate(-90 244.1 180)">SDIO_DATA_1</text>
<text x="247.6" y="180" transform="rotate(-90 247.6 180)">SDIO_DATA_0</text>
<text x="251" y="185.1">U0RX</text>
<text x="261.2" y="183.4">22</text>
<text x="205.9" y="186.9">4</text>
<text x="209.4" y="188.7">CHIP_PU</text>
<text x="251.3" y="188.7">U0TX</text>
<text x="261.2" y="186.9">21</text>
<text x="205.9" y="194">6</text>
<text x="205.9" y="197.5">7</text>
<text x="209.4" y="195.7">XTAL_32K_P</text>
<text x="247.5" y="195.7">GPIO15</text>
<text x="261.2" y="197.5">18</text>
<text x="261.2" y="194">19</text>
<text x="205.9" y="201">8</text>
<text x="209.4" y="199.2">XTAL_32K_N</text>
<text x="209.4" y="202.8">GPIO2</text>
<text x="247.5" y="202.8">GPIO13</text>
<text x="247.5" y="199.2">GPIO14</text>
<text x="261.2" y="201">17</text>
<text x="223.3" y="221.5" transform="rotate(-90 223.3 221.5)">GPIO3</text>
<text x="226.8" y="221.5" transform="rotate(-90 226.8 221.5)">MTMS</text>
<text x="230.4" y="221.5" transform="rotate(-90 230.4 221.5)">MTDI</text>
<text x="233.9" y="221.5" transform="rotate(-90 233.9 221.5)">MTCK</text>
<text x="237.4" y="221.5" transform="rotate(-90 237.4 221.5)">MTDO</text>
<text x="240.9" y="221.5" transform="rotate(-90 240.9 221.5)">GPIO8</text>
<text x="244.5" y="221.5" transform="rotate(-90 244.5 221.5)">GPIO9</text>
<text x="248" y="221.5" transform="rotate(-90 248 221.5)">GPIO12</text>
<text x="221.9" y="224.4" transform="rotate(-90 221.9 224.4)">9</text>
<text x="225.4" y="226.4" transform="rotate(-90 225.4 226.4)">10</text>
<text x="229" y="226.4" transform="rotate(-90 229 226.4)">11</text>
<text x="232.5" y="226.4" transform="rotate(-90 232.5 226.4)">12</text>
<text x="236" y="226.4" transform="rotate(-90 236 226.4)">13</text>
<text x="239.5" y="226.4" transform="rotate(-90 239.5 226.4)">14</text>
<text x="243.1" y="226.4" transform="rotate(-90 243.1 226.4)">15</text>
<text x="246.6" y="226.4" transform="rotate(-90 246.6 226.4)">16</text>
<text x="315.7" y="269.5">BG</text>
<text x="316" y="265.9">BV</text>
<text x="322.8" y="264.5">1</text>
<text x="322.8" y="268">2</text>
<text x="248.3" y="294.5">1</text>
<text x="251.8" y="296.3">VIN</text>
<text x="260" y="296.3">OUT</text>
<text x="268.3" y="294.5">5</text>
<text x="248.3" y="301.6">3</text>
<text x="251.8" y="303.3">CE</text>
<text x="262.2" y="303.3">NC</text>
<text x="268.3" y="301.6">4</text>
<text x="396.4" y="303.3">1</text>
<text x="399.9" y="305.1">OD</text>
<text x="396.4" y="306.8">2</text>
<text x="396.4" y="310.4">3</text>
<text x="399.9" y="308.6">CS</text>
<text x="420" y="310.4">4</text>
<text x="399.9" y="312.1">OC</text>
<text x="414.1" y="312.1">TD</text>
</g>
<g font-size="3.2">
<text x="222.3" y="95.2">2</text>
<text x="241.3" y="95.2">1</text>
<text x="531.8" y="98.5" transform="rotate(-90 531.8 98.5)">GND</text>
<text x="222.3" y="102.2">3</text>
<text x="241.3" y="102.2">4</text>
<text x="536.3" y="143.6">GND</text>
<text x="482.1" y="148.2">GND</text>
<text x="503.3" y="153.5">GND</text>
<text x="248.3" y="298">2</text>
<text x="251.8" y="299.8">GND</text>
<text x="411.2" y="305.1">GND</text>
<text x="420" y="303.3">6</text>
</g>
<g font-size="3.2" fill="#f00">
<text x="221.9" y="155.3" transform="rotate(-90 221.9 155.3)">32</text>
<text x="232.5" y="155.3" transform="rotate(-90 232.5 155.3)">29</text>
<text x="223" y="168.1" transform="rotate(-90 223 168.1)">VDDA2</text>
<text x="233.5" y="168.1" transform="rotate(-90 233.5 168.1)">VDDA1</text>
<text x="205.9" y="179.8">2</text>
<text x="205.9" y="183.4">3</text>
<text x="209.4" y="181.6">VDD3P3</text>
<text x="209.4" y="185.1">VDD3P3</text>
<text x="205.9" y="190.4">5</text>
<text x="261.2" y="190.4">20</text>
<text x="209.4" y="192.2">VDDPST1</text>
<text x="244.6" y="192.2">VDDPST2</text>
<text x="411.9" y="308.6">VCC</text>
<text x="420" y="306.8">5</text>
</g>
<g font-size="3.2" fill="#8d2323">
<text x="488" y="250.4">1</text>
<text x="493.2" y="251.8">CHRG</text>
<text x="510.2" y="251.8">PROG</text>
<text x="522.5" y="250.4">6</text>
<text x="488" y="257.5">2</text>
<text x="522.5" y="257.5">5</text>
<text x="493.2" y="258.9">GND</text>
<text x="508.6" y="258.9">STDBY</text>
<text x="488" y="264.5">3</text>
<text x="493.2" y="265.9">BAT</text>
<text x="512.7" y="265.9">VCC</text>
<text x="522.5" y="264.5">4</text>
</g>
<g font-size="2.5" fill="#000080">
<text x="119.1" y="39.6" transform="rotate(-90 119.1 39.6)">10K</text>
<text x="120.9" y="104.9" transform="rotate(-90 120.9 104.9)">10K</text>
<text x="117.4" y="108.6" transform="rotate(-90 117.4 108.6)">R_RST2</text>
<text x="119.1" y="115.4" transform="rotate(-90 119.1 115.4)">1uF</text>
<text x="115.6" y="122.7" transform="rotate(-90 115.6 122.7)">C_RST2</text>
<text x="538.9" y="129.4" transform="rotate(-90 538.9 129.4)">5k1</text>
<text x="473.4" y="133.1" transform="rotate(-90 473.4 133.1)">5k1</text>
<text x="486.5" y="133.3">100nF</text>
<text x="279" y="205.7">10K</text>
<text x="230.5" y="253.5">10K</text>
<text x="194.4" y="329.2">10K</text>
</g>
</svg>
